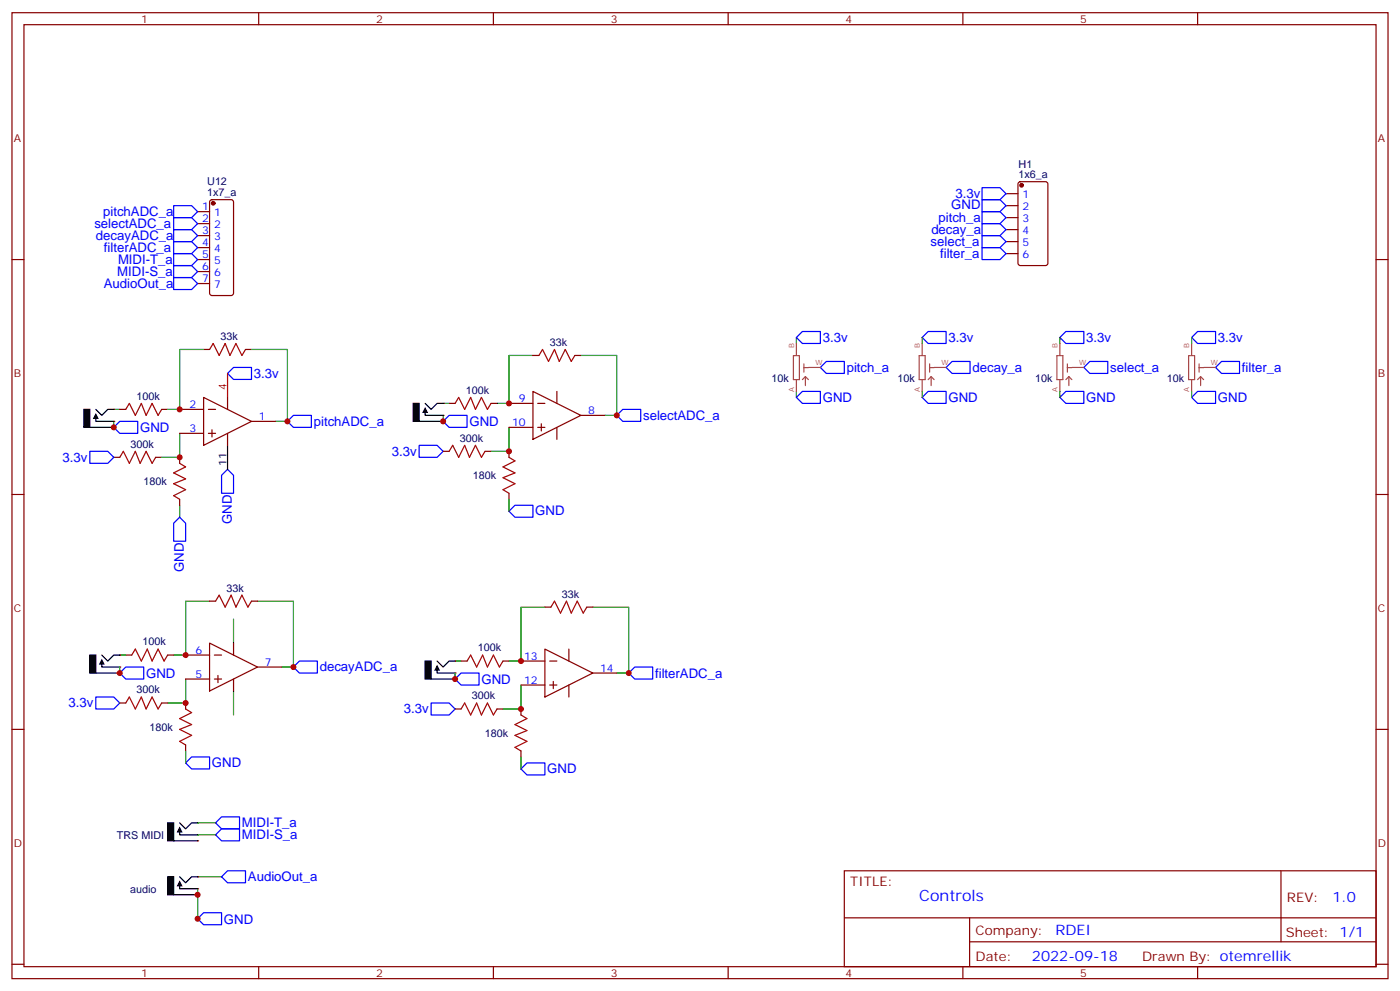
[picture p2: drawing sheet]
<svg xmlns="http://www.w3.org/2000/svg" width="412mm" height="292mm" viewBox="0 0 412 292" stroke-linecap="round" stroke-linejoin="round" font-family="sans-serif">
<g fill="none" stroke="#870000" stroke-width=".35">
<path d="M3.5 3.7h405.4v284.4h-405.4zM7.1 7.3h398.2v277.3h-398.2zM76.2 3.7v3.6M145.3 3.7v3.6M214.5 3.7v3.6M283.6 3.7v3.6M352.8 3.7v3.6M3.5 76.4h3.6M405.3 76.4h3.6M3.5 145.6h3.6M405.3 145.6h3.6M3.5 214.7h3.6"/>
<path d="M405.3 214.7h3.6M248.7 256.3h156.6v28.3h-156.6zM377.3 256.4v20.8M248.7 270.2h156.5M285.6 277.2h119.6M285.6 270.2v14.1M3.5 283.8h3.6M76.2 284.6v3.5M145.3 284.6v3.5M214.5 284.6v3.5M283.6 284.6v3.5M352.8 284.6v3.5"/>
<path d="M405.3 283.8h3.6"/>
</g>
<g fill="none" stroke="#00f" stroke-width=".35">
<path d="M234.6 99.3l1.8-1.7h5.3v3.5h-5.3zM271.6 99.3l1.8-1.7h5.3v3.5h-5.3zM312.2 99.3l1.8-1.7h5.3v3.5h-5.3zM351 99.3l1.8-1.7h5.3v3.5h-5.3zM234.6 117l1.8-1.8h5.3v3.5h-5.3zM241.7 108.2l1.7-1.8h5.3v3.5h-5.3zM271.6 117l1.8-1.8h5.3v3.5h-5.3zM278.7 108.2l1.8-1.8h5.3v3.5h-5.3zM314 115.2h5.3v3.5h-5.3l-1.8-1.7zM319.3 108.2l1.7-1.8h5.3v3.5h-5.3zM351 117l1.8-1.8h5.3v3.5h-5.3zM358.1 108.2l1.7-1.8h5.3v3.5h-5.3z"/>
<path d="M65.3 258.1l1.7-1.8h5.3v3.6h-5.3zM60 268.7h5.3v3.5h-5.3l-1.8-1.8z"/>
</g>
<g fill="none" stroke="#a64a4a" stroke-width=".35">
<path d="M233.7 104.7h1.8v7h-1.8zM234.6 101.1v3.5M234.6 111.7v3.5M236.8 108.2h1.3M236.8 107.1v2.4M237.2 110.9v2.6M237.2 110.9l-.8 .8M237.2 110.9l.9 .8M238.2 108.2h3.5M270.8 104.7h1.7v7h-1.7zM271.6 101.1v3.5M271.6 111.7v3.5"/>
<path d="M273.8 108.2h1.4M273.8 107.1v2.4M274.3 110.9v2.6M274.3 110.9l-.9 .8M274.3 110.9l.9 .8M275.2 108.2h3.5M311.3 104.7h1.8v7h-1.8zM312.2 101.1v3.5M312.2 111.7v3.5M314.4 108.2h1.3M314.4 107.1v2.4M314.9 110.9v2.6"/>
<path d="M314.9 110.9l-.9 .8M314.9 110.9l.8 .8M315.8 108.2h3.5M350.1 104.7h1.8v7h-1.8zM351 101.1v3.5M351 111.7v3.5M353.2 107.1v2.4M353.2 108.2h1.3M353.7 110.9v2.6M353.7 110.9l-.9 .8M353.7 110.9l.8 .8M354.6 108.2h3.5"/>
</g>
<path d="M234.6 99.3v1.8M271.6 99.3v1.8M312.2 99.3v1.8M351 99.3v1.8M234.6 115.2v1.8M271.6 115.2v1.8M312.2 115.2v1.8M351 115.2v1.8M58.2 258.1h7.1" fill="none" stroke="#008700" stroke-width=".35"/>
<g fill="#870000">
<circle cx="58.2" cy="263.4" r=".18"/>
<circle cx="58.2" cy="261.6" r=".18"/>
<circle cx="58.2" cy="258.1" r=".18"/>
</g>
<path d="M49.4 258.1h1.8v5.3h-1.8z" fill="#000" stroke="#000" stroke-width=".35"/>
<path d="M67 131.1v7M52.9 259.9v1.7h5.3M52.9 258.1l1.8 1.8 1.7-1.8h1.8M51.2 263.4h7" fill="none" stroke="#000" stroke-width=".35"/>
<path d="M52.9 259.2l.9 1.7h-1.8z" fill="#000"/>
<g fill="none" stroke="#00f" stroke-width=".35">
<path d="M68.8 108.2h5.3v3.5h-5.3l-1.8-1.8zM26.5 132.9h5.2l1.8 1.7-1.8 1.8h-5.2zM67 138.1l1.8 1.8v5.3h-3.5v-5.3zM84.7 124l1.7-1.7h5.3v3.5h-5.3zM123.5 131.1h5.3l1.7 1.8-1.7 1.7h-5.3zM181.7 122.3l1.7-1.8h5.3v3.5h-5.3zM52.9 152.3l1.8 1.7v5.3h-3.5v-5.3zM149.9 150.5l1.8-1.8h5.3v3.6h-5.3zM86.4 196.4l1.8-1.8h5.3v3.5h-5.3zM187 196.4h5.3v3.5h-5.3l-1.8-1.8zM28.2 205.2h5.3l1.8 1.7-1.8 1.8h-5.3zM127 206.9h5.3l1.8 1.8-1.8 1.8h-5.3z"/>
<path d="M54.7 224.6l1.7-1.8h5.3v3.5h-5.3zM153.5 226.3l1.7-1.7h5.3v3.5h-5.3z"/>
</g>
<g fill="none" stroke="#008700" stroke-width=".35">
<path d="M60 102.9h-7.1v17.6h-3.5M74.1 102.9h10.6v21.1h-3.6M130.5 118.7h1.8M157 104.6h-7.1v14.1h-3.5M171.1 104.6h10.6v17.7h-3.5M33.5 120.5h1.8M52.9 127.6v7h-5.3M149.9 125.8v7.1h-5.3M52.9 148.7v3.6M149.9 147v3.5M61.7 177h-7v15.8h-3.5M75.8 177h10.6v19.4h-3.5"/>
<path d="M160.5 178.7h-7v15.9h-3.6M174.6 178.7h10.6v19.4h-3.5M35.3 192.8h1.7M54.7 199.9v7h-5.3M68.8 182.2v7.1M134.1 194.6h1.7M68.8 203.4v7.1M153.5 201.6v7.1h-5.3M54.7 221.1v3.5M153.5 222.8v3.5"/>
</g>
<g fill="none" stroke="#a10000" stroke-width=".35">
<path d="M61.7 102.9l1.1-1.8 1.8 3.5 1.7-3.5 1.4 3.5 1.8-3.5 1.8 3.5 1-1.7M134.1 118.7l1-1.7 1.8 3.5 1.7-3.5 1.5 3.5 1.7-3.5 1.8 3.5 1-1.8M158.7 104.6l1.1-1.7 1.8 3.5 1.7-3.5 1.4 3.5 1.8-3.5 1.8 3.5 1-1.8M35.3 134.6l1-1.7 1.8 3.5 1.8-3.5 1.4 3.5 1.7-3.5 1.8 3.5 1.1-1.8M37 120.5l1.1-1.8 1.8 3.6 1.7-3.6 1.4 3.6 1.8-3.6 1.8 3.6 1-1.8M52.9 136.4l1.8 1-3.5 1.8 3.5 1.8-3.5 1.4 3.5 1.7-3.5 1.8 1.7 1.1M132.3 132.9l1-1.8 1.8 3.5 1.8-3.5 1.4 3.5 1.8-3.5 1.7 3.5 1.1-1.7M149.9 134.6l1.8 1.1-3.5 1.7 3.5 1.8-3.5 1.4 3.5 1.8-3.5 1.7 1.7 1.1M63.5 177l1.1-1.8 1.7 3.5 1.8-3.5 1.4 3.5 1.8-3.5 1.7 3.5 1.1-1.7M162.3 178.7l1-1.7 1.8 3.5 1.8-3.5 1.4 3.5 1.7-3.5 1.8 3.5 1.1-1.8M38.8 192.8l1.1-1.7 1.7 3.5 1.8-3.5 1.4 3.5 1.8-3.5 1.7 3.5 1.1-1.8M137.6 194.6l1-1.8 1.8 3.6 1.8-3.6 1.4 3.6 1.7-3.6 1.8 3.6 1.1-1.8"/>
<path d="M37 206.9l1.1-1.7 1.8 3.5 1.7-3.5 1.4 3.5 1.8-3.5 1.8 3.5 1-1.8M54.7 208.7l1.7 1.1-3.5 1.7 3.5 1.8-3.5 1.4 3.5 1.8-3.5 1.7 1.8 1.1M135.8 208.7l1.1-1.8 1.7 3.6 1.8-3.6 1.4 3.6 1.8-3.6 1.7 3.6 1.1-1.8M153.5 210.5l1.7 1-3.5 1.8 3.5 1.8-3.5 1.4 3.5 1.7-3.5 1.8 1.8 1.1"/>
</g>
<g fill="none" stroke="#870000" stroke-width=".35">
<path d="M60 117l14.1 7-14.1 7.1zM60 102.9h1.7M67 117v3.5M72.3 102.9h1.8M132.3 118.7h1.8M144.6 118.7h1.8M149.9 118.7h7.1M157 115.2l14.1 7.1-14.1 7zM157 104.6h1.7M158.4 118.7h2.1M164 115.2v3.5M169.3 104.6h1.8"/>
<path d="M33.5 134.6h1.8M35.3 120.5h1.7M45.9 134.6h1.7M47.6 120.5h1.8M52.9 134.6v1.8M52.9 120.5h7.1M52.9 127.6h7.1M61.4 120.5h2.1M61.4 127.6h2.1M62.4 126.5v2.1M67 127.6v3.5M74.1 124h7"/>
<path d="M130.5 132.9h1.8M142.9 132.9h1.7M149.9 132.9v1.7M149.9 125.8h7.1M158.4 125.8h2.1M159.5 124.7v2.2M164 125.8v3.5M171.1 122.3h7.1M52.9 147v1.7M149.9 145.2v1.8M61.7 177h1.8M74.1 177h1.7"/>
<path d="M160.5 178.7h1.8M172.9 178.7h1.7M37 192.8h1.8M49.4 192.8h1.8M54.7 192.8h7M54.7 199.9h7M61.7 189.3l14.1 7.1-14.1 7zM63.1 192.8h2.2M63.1 199.9h2.2M64.2 198.8v2.1M68.8 189.3v3.5M68.8 199.9v3.5"/>
<path d="M75.8 196.4h7.1M135.8 194.6h1.8M148.2 194.6h1.7M153.5 194.6h7M160.5 191.1l14.1 7-14.1 7.1zM161.9 194.6h2.1M167.6 191.1v3.5M174.6 198.1h7.1M35.3 206.9h1.7M47.6 206.9h1.8M54.7 206.9v1.8M54.7 219.3v1.8"/>
<path d="M134.1 208.7h1.7M146.4 208.7h1.8M153.5 208.7v1.8M153.5 201.6h7M161.9 201.6h2.1M163 200.6v2.1M167.6 201.6v3.6M153.5 221.1v1.7"/>
</g>
<path d="M67 109.9v7.1" fill="none" stroke="#f00" stroke-width=".35"/>
<g fill="#870000">
<circle cx="33.5" cy="125.8" r=".18"/>
<circle cx="33.5" cy="124" r=".18"/>
<circle cx="33.5" cy="120.5" r=".18"/>
</g>
<path d="M24.7 120.5h1.8v5.3h-1.8z" fill="#000" stroke="#000" stroke-width=".35"/>
<path d="M26.5 125.8h7M28.2 122.3v1.7h5.3M28.2 120.5l1.8 1.8 1.7-1.8h1.8" fill="none" stroke="#000" stroke-width=".35"/>
<path d="M28.2 121.6l.9 1.7h-1.8z" fill="#000"/>
<path d="M35.3 124h5.3v3.6h-5.3l-1.8-1.8z" fill="none" stroke="#00f" stroke-width=".35"/>
<path d="M33.5 124v1.8" fill="none" stroke="#008700" stroke-width=".35"/>
<g fill="#870000">
<circle cx="35.3" cy="198.1" r=".18"/>
<circle cx="35.3" cy="196.4" r=".18"/>
<circle cx="35.3" cy="192.8" r=".18"/>
</g>
<path d="M26.5 192.8h1.7v5.3h-1.7z" fill="#000" stroke="#000" stroke-width=".35"/>
<path d="M28.2 198.1h7.1M30 194.6v1.8h5.3M30 192.8l1.7 1.8 1.8-1.8h1.8" fill="none" stroke="#000" stroke-width=".35"/>
<path d="M30 193.9l.9 1.8h-1.8z" fill="#000"/>
<path d="M37 196.4h5.3v3.5h-5.3l-1.7-1.8z" fill="none" stroke="#00f" stroke-width=".35"/>
<path d="M35.3 196.4v1.7" fill="none" stroke="#008700" stroke-width=".35"/>
<g fill="#870000">
<circle cx="130.5" cy="124" r=".18"/>
<circle cx="130.5" cy="122.3" r=".18"/>
<circle cx="130.5" cy="118.7" r=".18"/>
</g>
<path d="M121.7 118.7h1.8v5.3h-1.8z" fill="#000" stroke="#000" stroke-width=".35"/>
<path d="M125.2 118.7l1.8 1.8 1.8-1.8h1.7M123.5 124h7M125.2 120.5v1.8h5.3" fill="none" stroke="#000" stroke-width=".35"/>
<path d="M125.2 119.8l.9 1.8h-1.7z" fill="#000"/>
<path d="M130.5 124l1.8-1.7h5.3v3.5h-5.3z" fill="none" stroke="#00f" stroke-width=".35"/>
<path d="M130.5 122.3v1.7" fill="none" stroke="#008700" stroke-width=".35"/>
<g fill="#870000">
<circle cx="134.1" cy="199.9" r=".18"/>
<circle cx="134.1" cy="198.1" r=".18"/>
<circle cx="134.1" cy="194.6" r=".18"/>
</g>
<path d="M125.2 194.6h1.8v5.3h-1.8z" fill="#000" stroke="#000" stroke-width=".35"/>
<path d="M127 199.9h7.1M128.8 196.4v1.7h5.3M128.8 194.6l1.7 1.8 1.8-1.8h1.8" fill="none" stroke="#000" stroke-width=".35"/>
<path d="M128.8 195.7l.8 1.7h-1.7z" fill="#000"/>
<path d="M289.3 55.2h5.3l1.7 1.8-1.7 1.8h-5.3zM289.3 58.8h5.3l1.7 1.7-1.7 1.8h-5.3zM289.3 62.3h5.3l1.7 1.8-1.7 1.7h-5.3zM289.3 65.8h5.3l1.7 1.8-1.7 1.8h-5.3zM289.3 69.4h5.3l1.7 1.7-1.7 1.8h-5.3zM289.3 72.9h5.3l1.7 1.7-1.7 1.8h-5.3zM134.1 199.9l1.7-1.8h5.3v3.5h-5.3z" fill="none" stroke="#00f" stroke-width=".35"/>
<path d="M134.1 198.1v1.8M58.2 261.6v8.8" fill="none" stroke="#008700" stroke-width=".35"/>
<g fill="none" stroke="#870000" stroke-width=".35">
<path d="M62 59l.4-.2h5.7l.6 .4 .1 27.1-.2 .5-.5 .2h-5.7l-.5-.2-.2-.5v-26.8zM296.3 57h3.6M300.1 53.7l.5-.2h7.4l.6 .4 .1 23.6-.5 .6-7.6 .1-.7-.5v-23.5zM58.2 62.3h3.5M58.2 65.8h3.5M58.2 69.4h3.5M58.2 72.9h3.5M58.2 76.4h3.5M58.2 79.9h3.5M296.3 60.5h3.6M296.3 64.1h3.6M296.3 67.6h3.6"/>
<path d="M296.3 71.1h3.6M296.3 74.6h3.6M58.2 83.5h3.5"/>
</g>
<g fill="#870000" stroke="#870000" stroke-width=".35">
<circle cx="300.9" cy="54.5" r=".53"/>
<circle cx="62.8" cy="59.8" r=".53"/>
</g>
<g fill="#870000">
<circle cx="58.2" cy="247.5" r=".18"/>
<circle cx="58.2" cy="245.7" r=".18"/>
<circle cx="58.2" cy="242.2" r=".18"/>
</g>
<path d="M49.4 242.2h1.8v5.3h-1.8z" fill="#000" stroke="#000" stroke-width=".35"/>
<path d="M51.2 247.5h7M52.9 244v1.7h5.3M52.9 242.2l1.8 1.8 1.7-1.8h1.8" fill="none" stroke="#000" stroke-width=".35"/>
<path d="M52.9 243.3l.9 1.7h-1.8z" fill="#000"/>
<path d="M51.2 60.5h5.2l1.8 1.8-1.8 1.8h-5.2zM51.2 64.1h5.2l1.8 1.7-1.8 1.8h-5.2zM51.2 67.6h5.2l1.8 1.8-1.8 1.7h-5.2zM51.2 71.1h5.2l1.8 1.8-1.8 1.7h-5.2zM51.2 74.6h5.2l1.8 1.8-1.8 1.8h-5.2zM51.2 78.2h5.2l1.8 1.7-1.8 1.8h-5.2zM51.2 81.7h5.2l1.8 1.8-1.8 1.7h-5.2zM63.5 242.2l1.8-1.7h5.3v3.5h-5.3zM63.5 245.7l1.8-1.7h5.3v3.5h-5.3z" fill="none" stroke="#00f" stroke-width=".35"/>
<path d="M58.2 242.2h5.3M58.2 245.7h5.3" fill="none" stroke="#008700" stroke-width=".35"/>
<g fill="#c00">
<circle cx="185.2" cy="198.1" r=".88"/>
<circle cx="181.7" cy="122.3" r=".88"/>
<circle cx="86.4" cy="196.4" r=".88"/>
<circle cx="84.7" cy="124" r=".88"/>
<circle cx="153.5" cy="194.6" r=".88"/>
<circle cx="153.5" cy="208.7" r=".88"/>
<circle cx="149.9" cy="118.7" r=".88"/>
<circle cx="149.9" cy="132.9" r=".88"/>
<circle cx="54.7" cy="192.8" r=".88"/>
<circle cx="54.7" cy="206.9" r=".88"/>
<circle cx="52.9" cy="134.6" r=".88"/>
<circle cx="52.9" cy="120.5" r=".88"/>
<circle cx="33.5" cy="125.8" r=".88"/>
<circle cx="35.3" cy="198.1" r=".88"/>
<circle cx="130.5" cy="124" r=".88"/>
<circle cx="134.1" cy="199.9" r=".88"/>
<circle cx="58.2" cy="263.4" r=".88"/>
<circle cx="58.2" cy="270.4" r=".88"/>
</g>
<text font-size="4.6" fill="#00f" x="270.8" y="265.4">Controls</text>
<g font-size="4.2" fill="#00f">
<text x="392.5" y="265.6">1.0</text>
<text x="310.9" y="275.2">RDEI</text>
<text x="304" y="283">2022-09-18</text>
</g>
<g font-size="3.9" fill="#00f">
<text x="281.5" y="58.3">3.3v</text>
<text x="30.4" y="63.6">pitchADC_a</text>
<text x="276.4" y="65.3">pitch_a</text>
<text x="280.2" y="61.6">GND</text>
<text x="27.8" y="67.1">selectADC_a</text>
<text x="28.3" y="70.6">decayADC_a</text>
<text x="274.3" y="68.8">decay_a</text>
<text x="30.6" y="74.2">filterADC_a</text>
<text x="34.8" y="77.6">MIDI-T_a</text>
<text x="274.1" y="72.4">select_a</text>
<text x="276.9" y="75.9">filter_a</text>
<text x="34.6" y="81.2">MIDI-S_a</text>
<text x="30.6" y="84.7">AudioOut_a</text>
<text x="242.4" y="100.5">3.3v</text>
<text x="279.4" y="100.5">3.3v</text>
<text x="320" y="100.5">3.3v</text>
<text x="358.8" y="100.5">3.3v</text>
<text x="74.8" y="111.3">3.3v</text>
<text x="249.4" y="109.4">pitch_a</text>
<text x="286.5" y="109.4">decay_a</text>
<text x="327" y="109.4">select_a</text>
<text x="365.8" y="109.4">filter_a</text>
<text x="242.4" y="118.3">GND</text>
<text x="279.4" y="118.3">GND</text>
<text x="320" y="118.3">GND</text>
<text x="358.8" y="118.3">GND</text>
<text x="92.4" y="125.3">pitchADC_a</text>
<text x="138.3" y="125.4">GND</text>
<text x="189.4" y="123.6">selectADC_a</text>
<text x="41.3" y="127.1">GND</text>
<text x="18.4" y="135.9">3.3v</text>
<text x="115.4" y="134.1">3.3v</text>
<text x="68.3" y="154.3" transform="rotate(-90 68.3 154.3)">GND</text>
<text x="157.7" y="151.7">GND</text>
<text x="54.1" y="168.4" transform="rotate(-90 54.1 168.4)">GND</text>
<text x="94.2" y="197.6">decayADC_a</text>
<text x="43" y="199.4">GND</text>
<text x="141.8" y="201.2">GND</text>
<text x="193" y="199.5">filterADC_a</text>
<text x="20.2" y="208.2">3.3v</text>
<text x="119" y="210">3.3v</text>
<text x="62.4" y="225.8">GND</text>
<text x="161.2" y="227.5">GND</text>
<text x="71.3" y="243.5">MIDI-T_a</text>
<text x="71.3" y="247.1">MIDI-S_a</text>
<text x="73" y="259.4">AudioOut_a</text>
<text x="66" y="271.9">GND</text>
</g>
<g font-size="3.9" fill="#800">
<text x="250.5" y="260.9">TITLE:</text>
<text x="379.1" y="265.6">REV:</text>
<text x="287.4" y="275.1">Company:</text>
<text x="378.7" y="275.7">Sheet: 1/1</text>
<text x="287.4" y="282.8">Date:</text>
<text x="336.4" y="282.9">Drawn By: otemrellik</text>
</g>
<g font-size="3.2" fill="#800">
<text x="41.6" y="6.7">1</text>
<text x="110.8" y="6.7">2</text>
<text x="179.9" y="6.7">3</text>
<text x="249.1" y="6.7">4</text>
<text x="318.2" y="6.7">5</text>
<text x="4.1" y="41.8">A</text>
<text x="405.9" y="41.8">A</text>
<text x="4.1" y="111">B</text>
<text x="405.9" y="111">B</text>
<text x="4.1" y="180.1">C</text>
<text x="405.9" y="180.1">C</text>
<text x="4.1" y="249.3">D</text>
<text x="405.9" y="249.3">D</text>
<text x="41.6" y="287.5">1</text>
<text x="110.8" y="287.5">2</text>
<text x="179.9" y="287.5">3</text>
<text x="249.1" y="287.5">4</text>
<text x="318.2" y="287.5">5</text>
</g>
<g font-size="3.2" fill="#000080">
<text x="300" y="52.4">1x6_a</text>
<text x="300" y="49.4">H1</text>
<text x="61" y="57.7">1x7_a</text>
<text x="61" y="54.6">U12</text>
<text x="64.9" y="100">33k</text>
<text x="161.9" y="101.8">33k</text>
<text x="227.3" y="112.5">10k</text>
<text x="264.4" y="112.5">10k</text>
<text x="304.9" y="112.5">10k</text>
<text x="343.7" y="112.5">10k</text>
<text x="40.2" y="117.7">100k</text>
<text x="137.2" y="115.9">100k</text>
<text x="38.5" y="131.8">300k</text>
<text x="135.5" y="130">300k</text>
<text x="42.3" y="142.8">180k</text>
<text x="139.3" y="141.1">180k</text>
<text x="66.7" y="174.1">33k</text>
<text x="165.5" y="175.9">33k</text>
<text x="42" y="190">100k</text>
<text x="140.8" y="191.8">100k</text>
<text x="40.2" y="204.1">300k</text>
<text x="139" y="205.9">300k</text>
<text x="44.1" y="215.1">180k</text>
<text x="142.8" y="216.9">180k</text>
<text x="34.4" y="246.9">TRS MIDI</text>
<text x="38.3" y="262.7">audio</text>
</g>
<g font-size="3.2" fill="#00f">
<text x="301.2" y="58.4">1</text>
<text x="59.5" y="61.9">1</text>
<text x="59.5" y="65.5">2</text>
<text x="63" y="63.7">1</text>
<text x="301.2" y="61.9">2</text>
<text x="301.2" y="65.5">3</text>
<text x="59.5" y="69">3</text>
<text x="63" y="67.2">2</text>
<text x="63" y="70.8">3</text>
<text x="301.2" y="69">4</text>
<text x="59.5" y="72.5">4</text>
<text x="59.5" y="76.1">5</text>
<text x="63" y="74.3">4</text>
<text x="63" y="77.8">5</text>
<text x="301.2" y="72.5">5</text>
<text x="301.2" y="76.1">6</text>
<text x="59.5" y="79.6">6</text>
<text x="59.5" y="83.1">7</text>
<text x="63" y="81.4">6</text>
<text x="63" y="84.9">7</text>
<text x="152.9" y="118.4">9</text>
<text x="55.8" y="120.2">2</text>
<text x="76.2" y="123.7">1</text>
<text x="150.8" y="125.4">10</text>
<text x="173.2" y="121.9">8</text>
<text x="55.8" y="127.2">3</text>
<text x="57.6" y="192.5">6</text>
<text x="78" y="196">7</text>
<text x="154.4" y="194.2">13</text>
<text x="176.7" y="197.8">14</text>
<text x="57.6" y="199.5">5</text>
<text x="154.4" y="201.3">12</text>
</g>
<text font-size="3.2" fill="#f00" x="66.7" y="114.9" transform="rotate(-90 66.7 114.9)">4</text>
<text font-size="3.2" x="66.7" y="137.2" transform="rotate(-90 66.7 137.2)">11</text>
<g font-size="2.1" fill="#a54b4b">
<text x="233.9" y="102.5" transform="rotate(-90 233.9 102.5)">B</text>
<text x="240.3" y="107.5">W</text>
<text x="270.9" y="102.5" transform="rotate(-90 270.9 102.5)">B</text>
<text x="277.3" y="107.5">W</text>
<text x="311.5" y="102.5" transform="rotate(-90 311.5 102.5)">B</text>
<text x="317.9" y="107.5">W</text>
<text x="350.3" y="102.5" transform="rotate(-90 350.3 102.5)">B</text>
<text x="356.7" y="107.5">W</text>
<text x="233.9" y="115.3" transform="rotate(-90 233.9 115.3)">A</text>
<text x="270.9" y="115.3" transform="rotate(-90 270.9 115.3)">A</text>
<text x="311.5" y="115.3" transform="rotate(-90 311.5 115.3)">A</text>
<text x="350.3" y="115.3" transform="rotate(-90 350.3 115.3)">A</text>
</g>
</svg>
